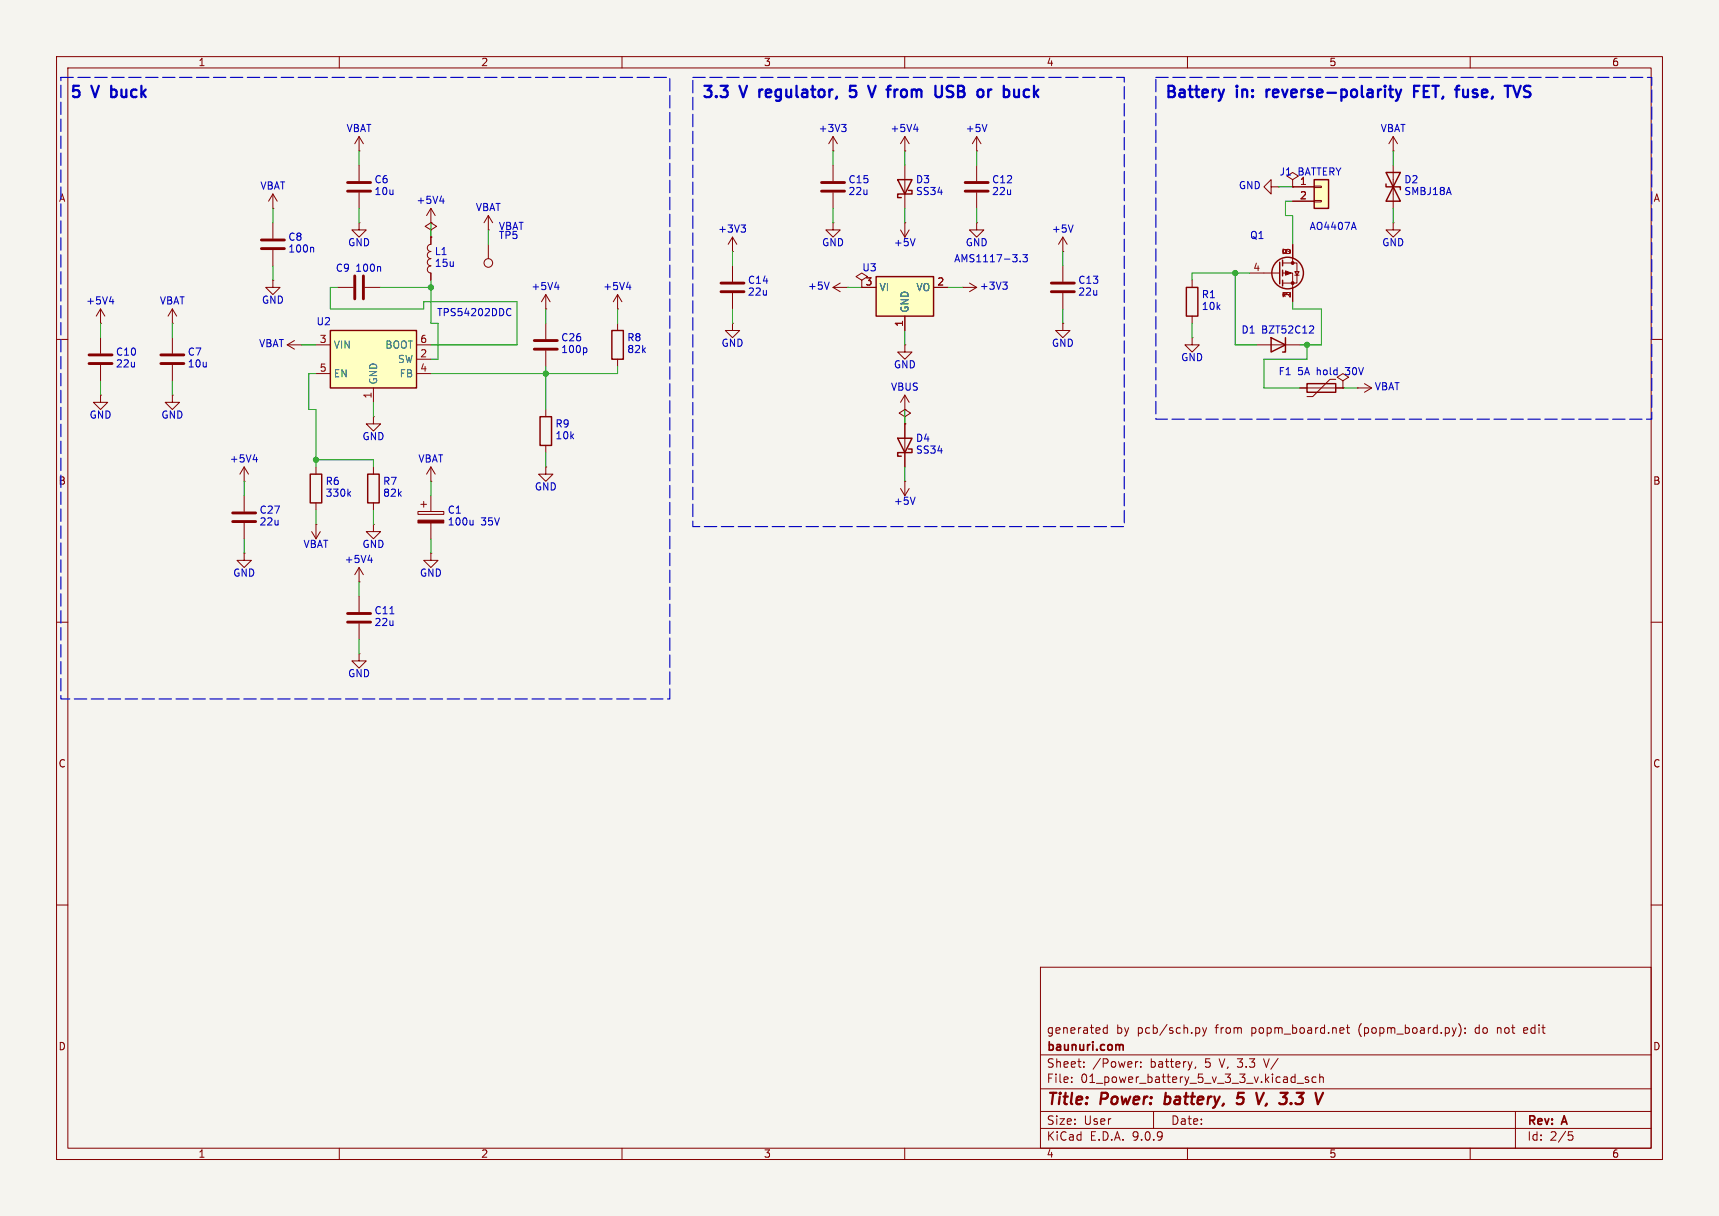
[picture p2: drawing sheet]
<svg xmlns="http://www.w3.org/2000/svg" width="304mm" height="215mm" viewBox="0 0 304 215" stroke-linecap="round" stroke-linejoin="round" font-family="sans-serif">
<path d="M0 0h304v215h-304z" fill="#f5f4ef" stroke="#f5f4ef" stroke-width=".18"/>
<g fill="none" stroke="#840000" stroke-width=".18">
<path d="M10 10h284v195h-284zM12 12h280v191h-280zM60 10v2M110 10v2M160 10v2M210 10v2M260 10v2M96.5 57.2v2.8M10 60h2M96.5 62v2.8M292 60h2M10 110h2"/>
<path d="M292 110h2M10 160h2M184 171h108v32h-108zM292 160h2M184 199.5h108M184 196.5h108M184 192.5h108M184 186.5h108M189.5 191.3v.1M189.5 190.5v.1M191.7 188.6v.1M191.7 187.8v.1"/>
<path d="M195.8 181.2v1.5M195.8 181.8l-.4-.1-.3 .3v.4l.1 .2h.6M201.2 187.7l-.2 .1-.2 .2M201.7 188.6v.1M201.7 187.8v.1M204 196.5v3M211.5 188.6l-.2 .3M211.6 181.7h.3l.3 .3-.1 .6-.5 .1M212.7 181.7l.3 1M213 182.7l-.1 .4-.2 .1M213.4 181.7l-.4 1M223.5 187.2l.5 1.5"/>
<path d="M229.4 191.5h1.1M231.4 190.5l-.4-.1-.2 .2 .1 .2 .5 .2v.3h-.6M232.7 190.5l-.4-.1-.3 .3v.4l.2 .2h.5M233.4 190.5l.2-.1 .4 .1v.9M233.4 189.9v1.5M237.5 181.7l.2 .4-.7 .1M237.6 182.6l-.1 .1M238.1 181.7h.6M238.3 181.2v1.3l.4 .2M258 181a1.72 1.72 0 0 1 0 2.3M259.1 182.6v.1M259.1 181.8v.1"/>
<path d="M264.8 181.7v1M264.9 181.8h-.1M268 196.5v6.5M270 181.7h-.3l-.2 .2v.7l.5 .1M270.2 182.1l-.7 .1M60 203v2M110 203v2M160 203v2M210 203v2M260 203v2M277.4 200.1h.7M277.5 200.7h.4l.3 .3-.2 .5-.5 .1"/>
</g>
<path d="M205.9 195.1l.2 .1M206.2 193.2l-.3 2M218.7 195l.3 .2 .6-.1M220 193.2h-1l-.2 1 .3-.2 .7 .1M223.5 193.2l-.9 2M224 195.1l-.2 .4M228.3 195l.1 .1-.1 .1M228.3 195l-.1 .1 .1 .1M228.3 195v.2" fill="none" stroke="#840000" stroke-width=".4"/>
<path d="M198.1 184.8h.5v.9" fill="none" stroke="#840000" stroke-width=".3"/>
<path d="M94.5 60.2h4.1M94.5 61.7h4.1" fill="none" stroke="#840000" stroke-width=".51"/>
<path d="M154.9 48.9h10.2v7h-10.2z" fill="#ffffc2"/>
<g fill="none" stroke="#840000" stroke-width=".25">
<path d="M158.7 31.8h2.6l-1.3 2.5zM160.7 33.7h.6v.6h-2.6v.6h.7M245.1 30.5l2.5 5.1h-2.5l2.5-5.1zM245.1 32.5v.5h2.5v.5M108.2 58.4h2v5.1h-2zM154.9 48.9h10.2v7h-10.2zM209.8 50.8h2v5.1h-2zM226.3 46.4v3.8M226.8 46v1M226.8 47.8v1M226.8 49.5v1.1M95.5 73.7h2v5.1h-2z"/>
<path d="M231.1 67.8h5.1v1.6h-5.1zM54.9 83.8h2v5.1h-2zM65 83.8h2.1v5.1h-2.1z"/>
<circle cx="227.7" cy="48.3" r="2.79"/>
</g>
<g fill="none" stroke="#840000" stroke-width=".18">
<path d="M48.3 36.8h.1M48.3 34.3l-.8 1.3M48.3 34.3l.7 1.3M48.3 34.3v2.5M63.5 39.4v1.3h1.3l-1.3 1.2-1.3-1.2h1.3M63.5 39.4h.1M63.5 29.2v2.8M63.5 34.1v2.7M147.3 26.7h.1M147.3 24.1l-.7 1.3M147.3 24.1l.8 1.3M147.3 24.1v2.6"/>
<path d="M147.3 29.2v2.8M147.3 34.1v2.7M160 39.4h.1M160 26.7h.1M160 24.1v2.6M160 29.2v7.6M160 39.4v2.5M160 24.1l-.7 1.3M160 24.1l.8 1.3M172.7 39.4v1.3h1.3l-1.3 1.2-1.3-1.2h1.3M172.7 39.4h.1M172.7 26.7h.1"/>
<path d="M172.7 24.1v2.6M172.7 29.2v2.8M172.7 34.1v2.7M172.7 24.1l-.7 1.3M172.7 24.1l.8 1.3M224.8 33v-1.2l-1.3 1.2 1.3 1.3v-1.3h1.3M226.1 33h.1M228.6 31.8l1-.7-1-.6-1 .6 1 .7v1.2M228.6 33h.1M246.4 26.7h.1M246.4 39.4v1.3h1.2l-1.2 1.2-1.3-1.2h1.3M246.4 39.4h.1"/>
<path d="M246.4 24.1l-.8 1.3M246.4 24.1l.7 1.3M246.4 24.1v2.6M246.4 29.2v7.6M17.8 57.2h.1M17.8 54.6v2.6M17.8 59.7v2.8M17.8 54.6l-.8 1.3M17.8 54.6l.7 1.3M30.5 57.2h.1M30.5 54.6l-.8 1.3M30.5 54.6l.7 1.3"/>
<path d="M30.5 54.6v2.6M30.5 59.7v2.8M48.3 49.5v1.3h1.2l-1.2 1.3-1.3-1.3h1.3M48.3 49.5h.1M96.5 54.6h.1M96.5 52.1v2.5M96.5 52.1l-.7 1.3M96.5 52.1l.8 1.3M109.2 54.6h.1M109.2 52.1l-.7 1.3M109.2 52.1l.8 1.3M109.2 52.1v2.5"/>
<path d="M109.2 57.2v1.2M147.3 50.8h2.6M147.3 50.8l1.3 .8M148.6 50.1l-1.3 .7M149.9 50.8h.1M152.4 49.5l1-.6-1-.6-1 .6 1 .6v1.3M152.4 50.8h.1M152.4 50.8h2.5M159.3 40.7l.7 1.2M160 55.9v2.5M160.8 40.7l-.8 1.2M165.1 50.8h2.5"/>
<path d="M170.2 50.8h.1M170.2 50.8h2.5M171.4 50.1l1.3 .7M172.7 50.8l-1.3 .8M188 57.2v1.2h1.2l-1.2 1.3-1.3-1.3h1.3M188 57.2h.1M188 44.5h.1M188 41.9l-.8 1.3M188 41.9l.7 1.3M188 41.9v2.6M188 47v2.8M188 51.8v2.8"/>
<path d="M210.8 59.7v1.3h1.3l-1.3 1.2-1.3-1.2h1.3M210.8 59.7h.1M210.8 49.5v1.3M210.8 55.9v1.3M221 48.3h5.3M226.8 46.5h2.6v3.6h-2.6M226.8 48.3h1.8v5.1M228.6 43.2v3.3M229 48h.7l-.3 .7zM229 48.7h.7M17.8 69.9v1.2h1.2l-1.2 1.3-1.3-1.3h1.3M17.8 69.9h.1"/>
<path d="M17.8 64.5v2.8M30.5 69.9v1.2h1.2l-1.2 1.3-1.3-1.3h1.3M30.5 69.9h.1M30.5 64.5v2.8M50.8 61l1.3 .7M50.8 61h2.5M52.1 60.2l-1.3 .8M53.3 61h.1M66 73.7v1.2h1.3l-1.3 1.3-1.2-1.3h1.2M66 73.7h.1M96.5 72.4v1.3M96.5 78.8v1.2"/>
<path d="M109.2 63.5v1.3M160 73.7l1-.7-1-.6-1 .6 1 .7v1.2M160 74.9h.1M160 61v1.2h1.3l-1.3 1.3-1.3-1.3h1.3M160 61h.1M160 72.4h.1M160 69.9v2.5M160 69.9l-.7 1.2M160 69.9l.8 1.2M229.9 68.6h7.6M236.2 67.1h-1l-3 3h-1.1M237.5 67.3l1-.6-1-.6-1 .6 1 .6v1.3"/>
<path d="M237.5 68.6h.1M240 68.6h.1M240 68.6h2.6M241.3 67.8l1.3 .8M242.6 68.6l-1.3 .8M43.2 97.8v1.3h1.2l-1.2 1.2-1.3-1.2h1.3M43.2 97.8h.1M43.2 85.1h.1M43.2 82.6l-.8 1.2M43.2 82.6l.7 1.2M43.2 82.6v2.5M43.2 87.6v2.8"/>
<path d="M43.2 92.5v2.8M55.1 94l.8 1.3M55.9 92.7h.1M55.9 82.6v1.2M55.9 88.9v1.3M55.9 92.7v2.6M56.6 94l-.7 1.3M66 92.7v1.3h1.3l-1.3 1.3-1.2-1.3h1.2M66 92.7h.1M66 82.6v1.2M66 88.9v1.3M73.9 90.4h4.6v.5h-4.6z"/>
<path d="M74.4 89.2h1M74.9 88.7v1M76.2 85.1h.1M76.2 97.8v1.3h1.3l-1.3 1.2-1.3-1.2h1.3M76.2 97.8h.1M76.2 82.6l-.8 1.2M76.2 82.6l.8 1.2M76.2 82.6v2.5M76.2 87.6v2.8M76.2 92.5v2.8M96.5 82.6v1.2h1.3l-1.3 1.3-1.3-1.3h1.3M96.5 82.6h.1"/>
<path d="M159.3 86.4l.7 1.2M160 85.1h.1M160 85.1v2.5M160.8 86.4l-.8 1.2M63.5 115.6v1.3h1.3l-1.3 1.2-1.3-1.2h1.3M63.5 115.6h.1M63.5 102.9h.1M63.5 100.3v2.6M63.5 105.4v2.8M63.5 110.3v2.7M63.5 100.3l-.8 1.3M63.5 100.3l.8 1.3"/>
</g>
<g fill="none" stroke="#840000" stroke-width=".51">
<path d="M61.5 32.3h4M61.5 33.8h4M145.3 32.3h4.1M145.3 33.8h4.1M170.7 32.3h4.1M170.7 33.8h4.1M185.9 50.1h4.1M185.9 51.6h4.1M15.7 62.8h4.1M15.7 64.3h4.1M28.4 62.8h4.1M28.4 64.3h4.1"/>
<path d="M41.1 90.7h4.1M41.1 92.2h4.1M61.5 108.5h4M61.5 110h4"/>
</g>
<g fill="#840000" stroke="#840000" stroke-width=".18">
<path d="M227.3 47.9l1 .4-1 .4z"/>
<path d="M73.9 92h4.6v.5h-4.6z"/>
<circle cx="228.6" cy="46.5" r=".25"/>
<circle cx="228.6" cy="50.1" r=".25"/>
</g>
<path d="M232.4 31.8h2.5v5h-2.5z" fill="#ffffc2"/>
<path d="M232.4 31.8h2.5v5h-2.5zM224.8 59.7l2.5 1.3-2.5 1.2zM227.3 59.7v2.5h-.5M158.7 77.5h2.6l-1.3 2.5zM160.7 79.4h.6v.6h-2.6v.7h.7" fill="none" stroke="#840000" stroke-width=".25"/>
<g fill="none" stroke="#840000" stroke-width=".18">
<path d="M48.3 39.4v2.8M63.5 26.7h.1M63.5 24.1l-.8 1.3M63.5 24.1l.8 1.3M63.5 24.1v2.6M76.2 39.4h.1M76.2 36.8l-.8 1.3M76.2 36.8l.8 1.3M76.2 36.8v2.6M86.4 38.1l-.8 1.3M86.4 38.1l.7 1.3M86.4 38.1v2.6"/>
<path d="M147.3 39.4v1.3h1.3l-1.3 1.2-1.3-1.2h1.3M147.3 39.4h.1M228.6 33h3.8M228.6 35.6h3.8M232.4 32.9h1.3v.3h-1.3zM232.4 35.4h1.3v.3h-1.3zM48.3 44.2v2.8M59.7 50.8h2.8M64.5 50.8h2.8M76.2 40.7l1-.7-1-.6-1 .6 1 .7v1.2M76.2 41.9h.1M76.2 45.7a.64 .64 0 0 0-.6 .7 .64 .64 0 0 0 .6 .6 .63 .63 0 0 0-.6 .6 .63 .63 0 0 0 .6 .7v1.2"/>
<path d="M76.2 41.9v1.3a.64 .64 0 0 0-.6 .6 .64 .64 0 0 0 .6 .7 .63 .63 0 0 0-.6 .6 .63 .63 0 0 0 .6 .6M86.4 40.7h.1M86.4 43.2v2.5M129.5 57.2v1.2h1.3l-1.3 1.3-1.2-1.3h1.2M129.5 57.2h.1M129.5 44.5h.1M129.5 41.9l-.7 1.3M129.5 41.9l.8 1.3M129.5 41.9v2.6M129.5 47v2.8M129.5 51.8v2.8M160 74.9v7.7"/>
<path d="M222.2 61h7.7"/>
<circle cx="86.4" cy="46.5" r=".76"/>
</g>
<path d="M46.2 42.4h4.1M46.2 44h4.1M62.7 48.8v4M64.3 48.8v4M127.5 50.1h4.1M127.5 51.6h4.1" fill="none" stroke="#840000" stroke-width=".51"/>
<path d="M58.4 58.4h15.3v10.2h-15.3z" fill="#ffffc2"/>
<path d="M58.4 58.4h15.3v10.2h-15.3z" fill="none" stroke="#840000" stroke-width=".25"/>
<g fill="none" stroke="#840000" stroke-width=".18">
<path d="M76.2 39.4h.1M228.6 33h.1M228.6 33h3.8M228.6 35.6h3.8M76.2 41.9h.1M76.2 41.9v1.3M76.2 48.3v1.2M152.4 50.8h.1M152.4 50.8h2.5M160 55.9v2.5M165.1 50.8h2.5M55.9 61h2.5"/>
<path d="M55.9 66.1h2.5M66 68.6v2.5M73.7 61h2.5M73.7 66.1h2.5M73.7 63.5h2.5M160 72.4h.1M160 74.9h.1M160 74.9v2.6M229.9 68.6h1.2M236.2 68.6h1.3M237.5 68.6h.1M160 80v2.6"/>
</g>
<g fill="none" stroke="#009600" stroke-width=".18">
<path d="M48.3 36.8v2.6M63.5 26.7v2.5M63.5 36.8v2.6M76.2 39.4v2.5M147.3 26.7v2.5M147.3 36.8v2.6M160 26.7v2.5M160 36.8v2.6M172.7 26.7v2.5M172.7 36.8v2.6M226.1 33h2.5M228.6 35.6h-1.3v2.5h1.3v5.1"/>
<path d="M246.4 26.7v2.5M246.4 36.8v2.6M17.8 57.2v2.5M30.5 57.2v2.5M48.3 47v2.5M59.7 50.8h-1.3v3.8h16.5v-1.2h16.5v7.6h-15.2M67.3 50.8h8.9M76.2 49.5v7.7h1.3v6.3h-1.3M86.4 40.7v2.5M96.5 54.6v2.6M109.2 54.6v2.6M129.5 44.5v2.5"/>
<path d="M129.5 54.6v2.6M149.9 50.8h2.5M160 58.4v2.6M167.6 50.8h2.6M188 44.5v2.5M188 54.6v2.6M210.8 57.2v2.5M218.4 48.3v12.7h3.8M221 48.3h-10.2v1.2M228.6 53.4v1.2h5.1v6.4h-3.8M17.8 67.3v2.6M30.5 67.3v2.6"/>
<path d="M53.3 61h2.6M55.9 66.1h-1.3v6.3h1.3v10.2M66 71.1v2.6M96.5 64.8v7.6M109.2 64.8v1.3h-33M160 72.4v2.5M231.1 61v2.5h-7.6v5.1h6.4M237.5 68.6h2.5M43.2 85.1v2.5M43.2 95.3v2.5M55.9 81.3h10.1v1.3M55.9 90.2v2.5"/>
<path d="M66 90.2v2.5M76.2 85.1v2.5M76.2 95.3v2.5M96.5 80v2.6M160 82.6v2.5M63.5 102.9v2.5M63.5 113v2.6"/>
</g>
<g fill="none" stroke="#0000c2" stroke-width=".18">
<path d="M77.8 35.5h.8M78.4 35.1v.9M131.1 39.8h.7l-.4 .5M148.8 22h.8l-.4 .5M149.4 22.5l.2 .2v.3l-.2 .3M161.6 22.8h.8M162.2 22.4v.9M174.5 22l-.4 1.3M189.8 39.8l-.4 1.3M239.4 39.3l.4 1.3M19.4 53.3h.7M20 52.9v.9"/>
<path d="M55.3 43.7l.2 .2v.7M89.8 54.6h.3l.3 .1M90.4 55.7l-.3 .1h-.3M98.1 50.8h.8M98.7 50.4v.8M110.8 50.8h.8M111.4 50.4v.8M131.6 40.3l.2 .2v.3l-.2 .3M146.6 49.9l-.4 1.2M161.8 42.2l-.4 1.3M177.3 49.9h.8l-.4 .5M177.9 50.4l.2 .2v.3l-.2 .2"/>
<path d="M180.4 46.2v.1M180.9 45h.8l-.4 .5 .3 .1v.6l-.2 .1-.5-.1M232.1 57.6l.2 .3v.3l-.8 .7h.8M103.5 61.5l.3 .2v.4l-.3 .2M44.8 81.3h.7M45.4 80.8v.9M61.6 87.3l.4 .4M62 86.9l-.5 .5M65.1 99h.8M65.7 98.6v.9M83.7 92v.8M83.7 92.7l-.2 .1"/>
<path d="M161.8 87.9l-.4 1.3M69 108.5h.7"/>
</g>
<g fill="none" stroke="#0000c2" stroke-width=".4">
<path d="M19.7 15.2v2M19.7 17.1l.2 .1M19.9 15.8l-.2 .1M134.3 15.8v1.4M134.4 16l-.1 .2M150.3 17l.3 .2 .6-.1M151.3 15.2h-.9l-.1 .9 .3-.2 .6 .1M154.9 15.2l-.7 2M159.4 16l-.1 .2 .1 .8M168.6 15.3l-.8-.1a.49 .49 0 0 0-.4 .4 .49 .49 0 0 0 .4 .5 .73 .73 0 0 1 .8 .5 .51 .51 0 0 1-.4 .6l-.8-.1M181.4 15.8l.6 .1M182 17.1l-.6 .1"/>
<path d="M216.5 15.8l-.5 1.4M224 15.8v1.4M224.1 16l-.1 .2M246.8 15.8l.5 1.4M247.3 17.2l-.2 .4-.3 .2M247.8 15.8l-.5 1.4M250.1 16.1h.6M251 15.2h-.9v2M258.7 15.8v1.1l.1 .2 .5 .1M267.6 15.2l.7 2 .6-2"/>
</g>
<path d="M10.8 13.7h107.7v109.9h-107.7zM122.5 13.7h76.3v79.4h-76.3zM204.4 13.7h87.7v60.4h-87.7z" fill="none" stroke="#0000c2" stroke-width=".2" stroke-dasharray="2.2 .8"/>
<g fill="#009600" stroke="#009600" stroke-width=".18">
<circle cx="55.9" cy="81.3" r=".46"/>
<circle cx="76.2" cy="50.8" r=".46"/>
<circle cx="96.5" cy="66.1" r=".46"/>
<circle cx="231.1" cy="61" r=".46"/>
<circle cx="218.4" cy="48.3" r=".46"/>
</g>
<g font-size="2.8" fill="#0000c2">
<text x="12.3" y="17.4">5</text>
<text x="16.5" y="17.4">V</text>
<text x="20.5" y="17.4">buck</text>
<text x="124" y="17.4">3.3</text>
<text x="131.1" y="17.4">V</text>
<text x="135.2" y="17.4">regulator,</text>
<text x="152" y="17.4">5</text>
<text x="156.3" y="17.4">V</text>
<text x="160.3" y="17.4">from</text>
<text x="169.5" y="17.4">USB</text>
<text x="177.8" y="17.4">or</text>
<text x="183.2" y="17.4">buck</text>
<text x="205.9" y="17.4">Battery</text>
<text x="218.8" y="17.4">in:</text>
<text x="224.8" y="17.4">reverse-polarity</text>
<text x="251.7" y="17.4">FET,</text>
<text x="260.1" y="17.4">fuse,</text>
<text x="269.6" y="17.4">TVS</text>
</g>
<g font-size="2.8" fill="#840000">
<text x="185" y="195.9">Title:</text>
<text x="194.7" y="195.9">Power:</text>
<text x="206.8" y="195.9">battery,</text>
<text x="220.4" y="195.9">5</text>
<text x="224.7" y="195.9">V,</text>
<text x="229.7" y="195.9">3.3</text>
</g>
<g font-size="2.1" fill="#840000">
<text x="185" y="183">generated</text>
<text x="197.4" y="183">by</text>
<text x="201.2" y="183">pcb/sch.py</text>
<text x="215.1" y="183">from</text>
<text x="221.6" y="183">popm_board.net</text>
<text x="240.6" y="183">(popm_board.py):</text>
<text x="261.4" y="183">do</text>
<text x="265.5" y="183">not</text>
<text x="270.3" y="183">edit</text>
<text x="185" y="191.7">File:</text>
<text x="185" y="189">Sheet:</text>
<text x="185" y="186.2">baunuri.com</text>
<text x="191.1" y="191.7">01_power_battery_5_v_3_3_v.kicad_sch</text>
<text x="193.2" y="189">/Power:</text>
<text x="203.5" y="189">battery,</text>
<text x="213.3" y="189">5</text>
<text x="216" y="189">V, 3.3</text>
<text x="224.2" y="189">V/</text>
<text x="185" y="201.9">KiCad</text>
<text x="185" y="199.1">Size:</text>
<text x="191.7" y="199.1">User</text>
<text x="192.7" y="201.9">E.D.A.</text>
<text x="200.3" y="201.9">9.0.9</text>
<text x="207" y="199.1">Date:</text>
<text x="270" y="199.3">Rev:</text>
<text x="270" y="201.9">Id:</text>
<text x="274.1" y="201.9">2/5</text>
<text x="276.4" y="199.3">A</text>
</g>
<g font-size="1.8" fill="#840000">
<text x="35" y="11.9">1</text>
<text x="85" y="11.9">2</text>
<text x="135" y="11.9">3</text>
<text x="185" y="11.9">4</text>
<text x="235" y="11.9">5</text>
<text x="285" y="11.9">6</text>
<text x="10.3" y="35.9">A</text>
<text x="292.3" y="35.9">A</text>
<text x="10.3" y="85.9">B</text>
<text x="292.3" y="85.9">B</text>
<text x="10.3" y="135.9">C</text>
<text x="292.3" y="135.9">C</text>
<text x="10.3" y="185.9">D</text>
<text x="292.3" y="185.9">D</text>
<text x="35" y="204.9">1</text>
<text x="85" y="204.9">2</text>
<text x="135" y="204.9">3</text>
<text x="185" y="204.9">4</text>
<text x="235" y="204.9">5</text>
<text x="285" y="204.9">6</text>
</g>
<g font-size="1.8" fill="#0000c2">
<text x="61.2" y="23.4">VBAT</text>
<text x="144.7" y="23.4">+3V3</text>
<text x="157.4" y="23.4">+5V4</text>
<text x="170.7" y="23.4">+5V</text>
<text x="244.1" y="23.4">VBAT</text>
<text x="46" y="33.6">VBAT</text>
<text x="66.1" y="32.5">C6</text>
<text x="66.1" y="34.8">10u</text>
<text x="150" y="34.8">22u</text>
<text x="150" y="32.5">C15</text>
<text x="161.9" y="32.5">D3</text>
<text x="161.9" y="34.8">SS34</text>
<text x="175.4" y="32.5">C12</text>
<text x="175.4" y="34.8">22u</text>
<text x="219" y="33.6">GND</text>
<text x="226.2" y="31.1">J1</text>
<text x="229.5" y="31.1">BATTERY</text>
<text x="248.2" y="34.8">SMBJ18A</text>
<text x="248.2" y="32.5">D2</text>
<text x="73.6" y="36.1">+5V4</text>
<text x="84.1" y="37.4">VBAT</text>
<text x="88.1" y="40.7">VBAT</text>
<text x="126.9" y="41.2">+3V3</text>
<text x="185.9" y="41.2">+5V</text>
<text x="231.5" y="40.7">AO4407A</text>
<text x="50.9" y="42.6">C8</text>
<text x="50.9" y="45">100n</text>
<text x="61.5" y="43.9">GND</text>
<text x="76.8" y="45.2">L1</text>
<text x="76.8" y="47.5">15u</text>
<text x="88.1" y="42.3">TP5</text>
<text x="145.3" y="43.9">GND</text>
<text x="158" y="43.9">+5V</text>
<text x="168.6" y="46.5">AMS1117-3.3</text>
<text x="170.7" y="43.9">GND</text>
<text x="221" y="42.3">Q1</text>
<text x="244.3" y="43.9">GND</text>
<text x="15.1" y="53.9">+5V4</text>
<text x="28.2" y="53.9">VBAT</text>
<text x="59.3" y="48.1">C9</text>
<text x="62.9" y="48.1">100n</text>
<text x="93.9" y="51.4">+5V4</text>
<text x="106.6" y="51.4">+5V4</text>
<text x="132.2" y="50.3">C14</text>
<text x="132.2" y="52.6">22u</text>
<text x="142.8" y="51.4">+5V</text>
<text x="152.4" y="48.1">U3</text>
<text x="173.2" y="51.4">+3V3</text>
<text x="190.6" y="52.6">22u</text>
<text x="190.6" y="50.3">C13</text>
<text x="212.4" y="52.8">R1</text>
<text x="46.2" y="54">GND</text>
<text x="55.9" y="57.6">U2</text>
<text x="77.2" y="56">TPS54202DDC</text>
<text x="212.4" y="55.1">10k</text>
<text x="219.5" y="59.1">D1</text>
<text x="223.1" y="59.1">BZT52C12</text>
<text x="20.4" y="63">C10</text>
<text x="20.4" y="65.3">22u</text>
<text x="33.1" y="65.3">10u</text>
<text x="33.1" y="63">C7</text>
<text x="45.7" y="61.6">VBAT</text>
<text x="99.2" y="60.4">C26</text>
<text x="99.2" y="62.8">100p</text>
<text x="110.8" y="62.8">82k</text>
<text x="110.8" y="60.4">R8</text>
<text x="127.5" y="61.6">GND</text>
<text x="158" y="65.5">GND</text>
<text x="185.9" y="61.6">GND</text>
<text x="208.8" y="64.2">GND</text>
<text x="157.5" y="69.2">VBUS</text>
<text x="226" y="66.4">F1</text>
<text x="229.5" y="66.4">5A</text>
<text x="233" y="66.4">hold</text>
<text x="238.2" y="66.4">30V</text>
<text x="243" y="69.2">VBAT</text>
<text x="15.7" y="74.3">GND</text>
<text x="28.4" y="74.3">GND</text>
<text x="98.1" y="75.7">R9</text>
<text x="98.1" y="78">10k</text>
<text x="40.5" y="81.9">+5V4</text>
<text x="64" y="78.2">GND</text>
<text x="73.9" y="81.9">VBAT</text>
<text x="161.9" y="80.5">SS34</text>
<text x="161.9" y="78.2">D4</text>
<text x="57.5" y="85.8">R6</text>
<text x="57.5" y="88.2">330k</text>
<text x="67.7" y="85.8">R7</text>
<text x="67.7" y="88.2">82k</text>
<text x="94.5" y="87">GND</text>
<text x="158" y="89.6">+5V</text>
<text x="45.8" y="90.9">C27</text>
<text x="45.8" y="93.2">22u</text>
<text x="79.1" y="93.2">100u</text>
<text x="79.1" y="90.9">C1</text>
<text x="85" y="93.2">35V</text>
<text x="53.6" y="97.2">VBAT</text>
<text x="60.9" y="99.6">+5V4</text>
<text x="64" y="97.2">GND</text>
<text x="41.1" y="102.3">GND</text>
<text x="74.2" y="102.3">GND</text>
<text x="66.1" y="111">22u</text>
<text x="66.1" y="108.7">C11</text>
<text x="61.5" y="120.1">GND</text>
</g>
<g font-size="1.8" fill="#a90000">
<text x="229.8" y="32.8">1</text>
<text x="229.8" y="35.3">2</text>
<text x="228.3" y="45.2" transform="rotate(-90 228.3 45.2)">7</text>
<text x="153" y="50.6">3</text>
<text x="165.7" y="50.6">2</text>
<text x="221.5" y="48">4</text>
<text x="228.3" y="52.8" transform="rotate(-90 228.3 52.8)">1</text>
<text x="159.8" y="57.9" transform="rotate(-90 159.8 57.9)">1</text>
<text x="56.4" y="60.7">3</text>
<text x="56.4" y="65.8">5</text>
<text x="74.2" y="60.7">6</text>
<text x="74.2" y="63.3">2</text>
<text x="74.2" y="65.8">4</text>
<text x="65.8" y="70.6" transform="rotate(-90 65.8 70.6)">1</text>
</g>
<g font-size="1.8" fill="#006464">
<text x="155.4" y="51.7">VI</text>
<text x="162" y="51.7">VO</text>
<text x="160.9" y="55.4" transform="rotate(-90 160.9 55.4)">GND</text>
<text x="58.9" y="61.8">VIN</text>
<text x="68.1" y="61.8">BOOT</text>
<text x="70.3" y="64.4">SW</text>
<text x="58.9" y="66.9">EN</text>
<text x="66.9" y="68.1" transform="rotate(-90 66.9 68.1)">GND</text>
<text x="70.6" y="66.9">FB</text>
</g>
</svg>
